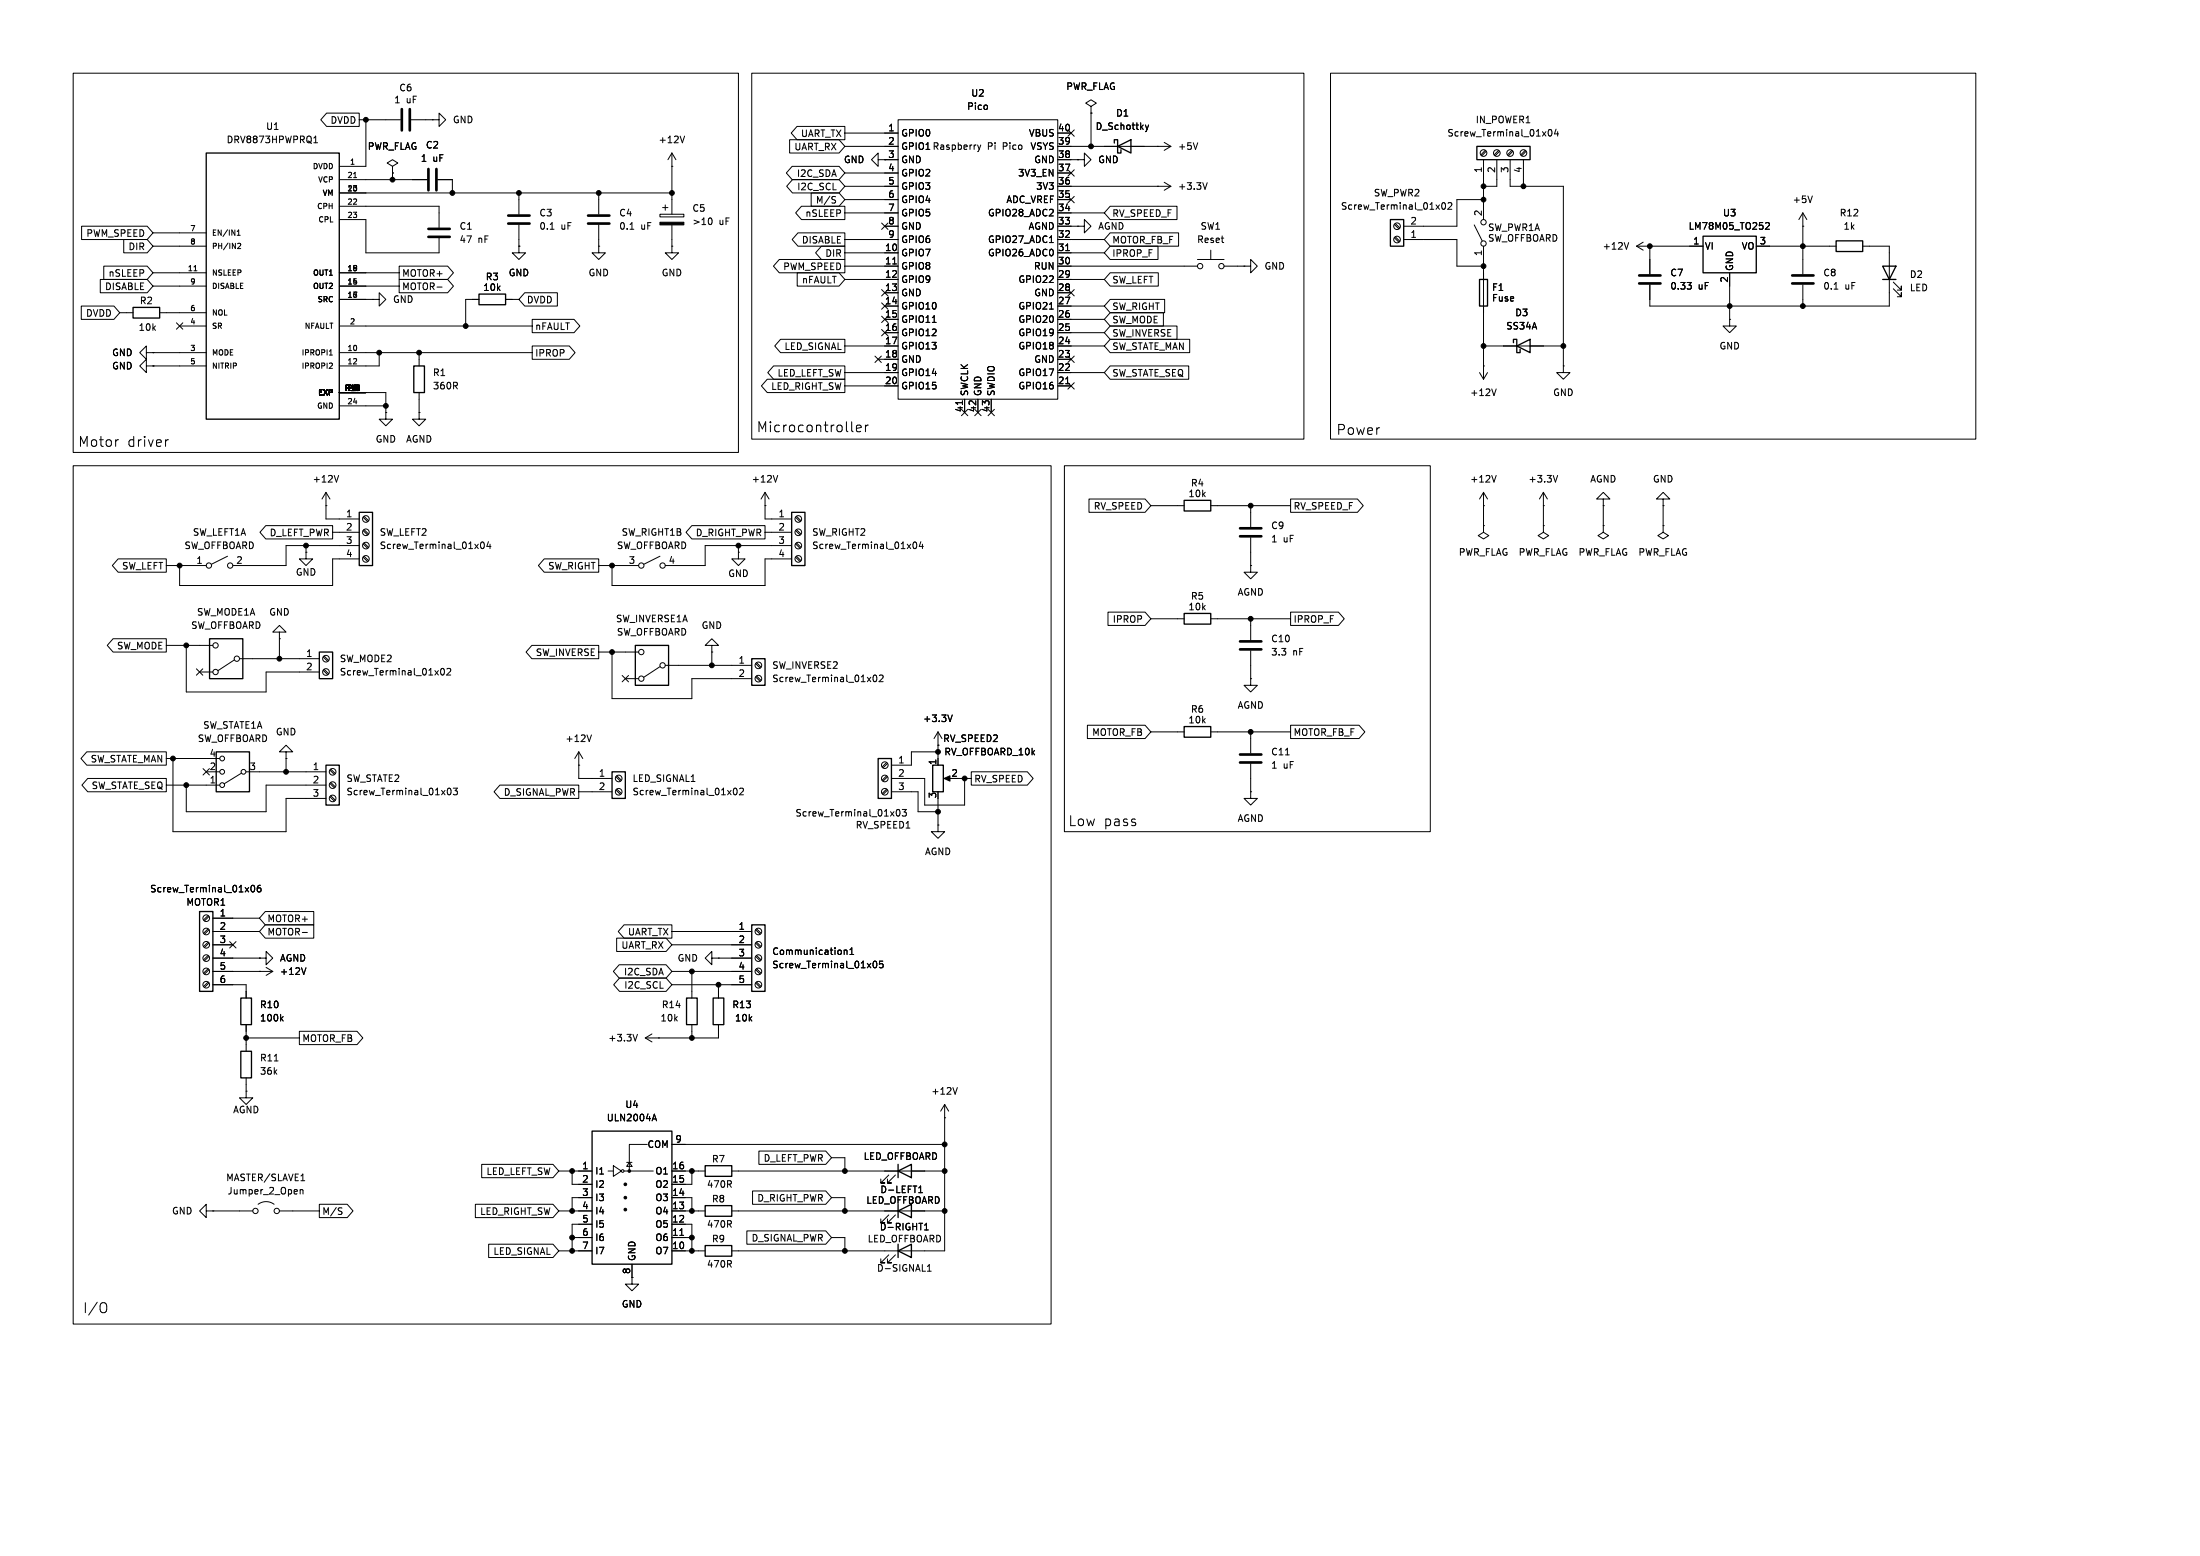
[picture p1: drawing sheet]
<svg xmlns="http://www.w3.org/2000/svg" width="420mm" height="297mm" viewBox="0 0 420 297" stroke-linecap="round" stroke-linejoin="round" font-family="sans-serif">
<g fill="none" stroke="#000" stroke-width=".19">
<path d="M14 14h127v72.4h-127zM143.5 14h105.4v69.8h-105.4zM254 14h123.2v69.8h-123.2zM59.9 27.2h.7M60 26.3l.3-.3v1.2M62.3 21.6h6.3v2.5h-6.3l-1.1-1.2zM64.8 36.8h63.5M64.8 34.3h16.7M64.8 39.4h19v4M67.5 33.9h.6M68.6 22.9h7.9M69.8 22.9v8.9h-5"/>
<path d="M74.9 31.8l1-.7-1-.6-1 .6 1 .7v1.2M74.9 33h.1M74.9 33v1.3M78.5 22.9h4M82.5 22.9h1.3v-1.3l1.3 1.3-1.3 1.2v-1.2M82.5 22.9h.1M83.6 34.3h2.8v2.5M99.1 36.8v4.1M114.3 36.8v4.1M126.5 39.6h1M127 39.1v1M128.3 31.8h.1"/>
<path d="M128.3 29.2l-.8 1.3M128.3 29.2v11.7M128.3 29.2l.7 1.3M130.7 26l-.4 1.2M150.7 26.7h9.5l1.1 1.2-1.1 1.3h-9.5zM151.2 31.8h9l1.1 1.2-1.1 1.3h-9l-1.1-1.3zM151.3 34.3h8.9l1.1 1.3-1.1 1.2h-8.9l-1.1-1.2zM152.2 24.1h9.1v2.6h-9.1l-1.2-1.3zM153 39.4h8.3v2.5h-8.3l-1.1-1.3zM154.9 36.8h5.3l1.1 1.3-1.1 1.3h-5.3zM159.3 38.2l.2 .2-.2 .4M159.3 37.5l.2 .1"/>
<path d="M161.3 27.9h10.1M161.3 25.4h10.1M161.3 38.1h10.1M161.3 35.6h10.1M161.3 33h10.1M167.6 30.5v-1.3l-1.2 1.3 1.2 1.3v-1.3h1.3M168.9 30.5h.1M168.9 30.5h2.5M171.4 22.9h30.5v53.3h-30.5zM186.6 27.7l.3 .8M186.9 28.5l-.3 .4M187.2 27.7l-.3 .8"/>
<path d="M201.9 27.9h21.6M201.9 25.4h2.6M201.9 30.5h3.8M201.9 38.1h2.6M201.9 35.6h21.6M201.9 33h2.6M203.9 37.5l1.2 1.2M203.9 32.4l1.2 1.2M203.9 24.8l1.2 1.2M205.1 37.5l-1.2 1.2M205.1 32.4l-1.2 1.2M205.1 24.8l-1.2 1.2"/>
<path d="M205.7 30.5h1.3v-1.3l1.3 1.3-1.3 1.3v-1.3M205.7 30.5h.1M208.3 20.3l1-.6-1-.6-1 .6 1 .6v1.3M208.3 21.6h.1M208.3 21.6v6.3M211.9 39.4h12.8v2.5h-12.8l-1.1-1.3zM218.7 23.9l.3 .8M219 24.7l-.3 .4M219.3 23.9l-.3 .8M221 27.9h.1M221 35.6h.1M222.2 27.2l1.3 .7"/>
<path d="M222.2 34.8l1.3 .8M223.5 27.9l-1.3 .8M223.5 35.6l-1.3 .7M228.7 27.2l-.5 1.3M230.5 34.9l-.5 1.2M275.3 38.8l.2-.1a.68 .68 0 0 1 .5 .6 .68 .68 0 0 1-.5 .6l-.3-.4zM276.4 38.8l.5-.1 .3 .3-.8 .9h.8M283.2 38.1h-5.1v5.1h-10.1M283.2 30.5v11.4M283.5 28.7l-.8 .9M283.7 28.9l-.8 .8M285.7 30.5v5.1h-2.5"/>
<path d="M286.1 28.7l-.9 .9M286.3 28.9l-.9 .8M288.3 30.5v5.1h10.1v34.3M288.6 28.7l-.8 .9M288.8 28.9l-.8 .8M290.8 30.5v5.1M291.2 28.7l-.9 .9M291.3 28.9l-.8 .8M295.7 24.8l.1-.1a.68 .68 0 0 1 .5 .6 .68 .68 0 0 1-.5 .7l-.3-.5zM297.1 24.6l-.3 1h.7M297.4 25.1v.9M346 37.4l-.4 1.3"/>
<path d="M15.5 58.4h6.2l1.2 1.3-1.2 1.3h-6.2zM15.6 43.2h12.5l1.1 1.3-1.1 1.2h-12.5zM19.1 53.3h9l1.1 1.3-1.1 1.3h-9zM19.8 50.8h8.3l1.1 1.3-1.1 1.2h-8.3zM22.9 59.7h2.5M23.6 45.7h4.5l1.1 1.3-1.1 1.3h-4.5zM29.2 47h10.2M29.2 52.1h10.2M29.2 54.6h10.2M29.2 44.5h10.2M30.5 59.7h8.9M37 51.7h.6"/>
<path d="M45.3 44.9h.6M45.3 44.2l.3-.3v1M45.4 46.5l.4-.1 .2 .3-.7 .8h.7M64.8 52.1h11.4M64.8 54.6h11.4M64.8 57.2h6.3M64.8 41.9h5v6.4h14v-2.8M71.1 57.2h1.3v-1.3l1.3 1.3-1.3 1.2v-1.2M71.1 57.2h.1M76.2 53.3h9.3l1.1 1.3-1.1 1.3h-9.3zM76.2 50.8h9.3l1.1 1.3-1.1 1.2h-9.3zM83.4 54.8h1"/>
<path d="M91.4 57.2h-2.5v5M96.5 57.2h2.6M99.1 47v1.3h1.2l-1.2 1.2-1.3-1.2h1.3M99.1 47h.1M99.1 42.9v4.1M100.2 55.9h6.2v2.5h-6.2l-1.1-1.2zM105 43.8h.8M114.3 47v1.3h1.3l-1.3 1.2-1.3-1.2h1.3M114.3 47h.1M114.3 42.9v4.1M120.3 43.8h.7M126 40.9h4.6v.5h-4.6z"/>
<path d="M128.3 47v1.3h1.2l-1.2 1.2-1.3-1.2h1.3M128.3 47h.1M128.3 42.9v4.1M135.6 41.6a.79 .79 0 0 1 0 1.3M148.8 49.5h12.5v2.6h-12.5l-1.1-1.3zM152.2 52.1h8l1.1 1.2-1.1 1.3h-8zM152.3 44.4h9v2.6h-9l-1.1-1.3zM156.8 47h4.5v2.5h-4.5l-1.1-1.2zM161.3 50.8h10.1M161.3 45.7h10.1M161.3 48.3h10.1M161.3 53.3h10.1"/>
<path d="M161.3 40.6h10.1M168.3 55.3l1.2 1.2M168.3 42.6l1.2 1.2M168.3 57.8l1.2 1.2M168.9 43.2h2.5M168.9 55.9h2.5M168.9 58.4h2.5M169.5 55.3l-1.2 1.2M169.5 42.6l-1.2 1.2M169.5 57.8l-1.2 1.2M170.4 50.4h.7M200.4 59h.7"/>
<path d="M200.4 46.3h.7M201.9 50.8h26.7M201.9 45.7h8.9M201.9 43.2h3.8M201.9 48.3h8.9M201.9 53.3h8.9M201.9 55.9h2.6M201.9 58.4h8.9M201.9 40.6h8.9M203.4 47.8h.8M203.9 55.3l1.2 1.2M205.1 55.3l-1.2 1.2"/>
<path d="M205.7 43.2h1.3v-1.3l1.3 1.3-1.3 1.3v-1.3M205.7 43.2h.1M211.9 57.1h10.4v2.6h-10.4l-1.1-1.3zM211.9 59.7h10.2v2.5h-10.2l-1.1-1.2zM211.9 47h9.2v2.5h-9.2l-1.1-1.2zM211.9 44.4h13.1v2.6h-13.1l-1.1-1.3zM211.9 52.1h9.2v2.5h-9.2l-1.1-1.3zM228.6 49.5h5.1M231.1 47.8v1.7M233.7 50.8h3.8M237.5 50.8h1.3v-1.3l1.2 1.3-1.2 1.3v-1.3M237.5 50.8h.1"/>
<path d="M266.2 42.8l.9 .9M266.2 45.4l.9 .8M266.4 42.7l.8 .8M266.4 45.2l.8 .9M268 45.7h10.1v5.1h5.1M281.4 42.9l1.6 3.1M283.2 47v25.4M310.9 46.3l-.4 1.3M312.4 47h12.7M312.4 47l1.3 .8M313.7 46.2l-1.3 .8M315 47h.1"/>
<path d="M315 47v5.3M322.1 53.9h.8l-.4 .5M322.8 54.5l.1 .1-.1 .5M330.2 52.1v8.9M335.3 47h15.2M337.1 42.6l.4-.1 .3 .4-.8 .9h.8M344.2 43.2h.1M344.2 40.6v11.7M344.2 54.4v4M344.2 40.6l-.8 1.3M344.2 40.6l.7 1.3M350.1 55.2h.8"/>
<path d="M355.6 47h5.1v11.4h-45.7v-4M361.4 55.1l1.6 1.5v-.7v.7h-.8M361.4 53.8l1.6 1.6v-.8v.8h-.8M27.9 69.9v-1.3l-1.2 1.3 1.2 1.2v-1.2h1.3M27.9 67.3v-1.3l-1.2 1.3 1.2 1.3v-1.3h1.3M29.2 69.9h.1M29.2 67.3h.1M29.2 67.3h10.2M29.2 69.9h10.2M33.7 61.6l1.2 1.2M34.3 62.2h5.1M34.9 61.6l-1.2 1.2"/>
<path d="M62.9 67.8h.6M64.8 62.2h36.8M64.8 74.9h8.9v3.8M64.8 67.3h36.8M64.8 77.5h8.9M72.4 67.3v2.6h-7.6M73.7 78.7v1.3h1.2l-1.2 1.3-1.3-1.3h1.3M73.7 78.7h.1M80 78.7v1.3h1.3l-1.3 1.3-1.3-1.3h1.3M80 78.7h.1M80 67.3v2.6M80 74.9v3.8"/>
<path d="M101.6 66h7.1l1.1 1.3-1.1 1.3h-7.1zM101.6 61h8l1.1 1.2-1.1 1.3h-8zM146.5 72.4h14.8v2.5h-14.8l-1.1-1.2zM147.7 69.8h13.6v2.6h-13.6l-1.1-1.3zM149 64.8h12.3v2.5h-12.3l-1.1-1.3zM161.3 66h10.1M161.3 71.1h10.1M161.3 73.7h10.1M167 68l1.2 1.2M167.6 68.6h3.8M168.2 68l-1.2 1.2M168.3 60.4l1.2 1.2"/>
<path d="M168.3 62.9l1.2 1.2M168.9 61h2.5M168.9 63.5h2.5M169.5 60.4l-1.2 1.2M169.5 62.9l-1.2 1.2M178 61.5h.7M183.5 78.1l1.3 1.2M183.7 76.5v.7M184.1 76.2v2.5M184.8 78.1l-1.3 1.2M186.1 78.1l1.2 1.2M186.7 76.2v2.5"/>
<path d="M187.3 78.1l-1.2 1.2M188.6 78.1l1.2 1.2M189.2 76.2v2.5M189.8 78.1l-1.2 1.2M201.9 66h8.9M201.9 61h8.9M201.9 63.5h8.9M201.9 68.6h2.6M201.9 71.1h8.9M201.9 73.7h2.6M203.4 73.2h.8M203.9 68l1.2 1.2"/>
<path d="M203.9 73.1l1.2 1.2M205.1 68l-1.2 1.2M205.1 73.1l-1.2 1.2M211.9 64.8h15.2v2.5h-15.2l-1.1-1.3zM211.9 69.8h15v2.6h-15l-1.1-1.3zM211.9 62.2h12.8v2.6h-12.8l-1.1-1.3zM282.4 71.1l.8 1.3M283.2 69.9h.1M283.2 66h15.2M284 71.1l-.8 1.3M285.6 74.2l-.4 1.3M298.4 69.9v1.2h1.3l-1.3 1.3-1.2-1.3h1.2"/>
<path d="M298.4 69.9h.1M330.2 61v1.2h1.3l-1.3 1.3-1.3-1.3h1.3M330.2 61h.1M14 88.9h186.7v163.8h-186.7zM22.4 83.9h.2M32.1 83.9l-.3 .1M62.2 96.5h.1M62.2 94v5.1h6.4M62.2 94l-.7 1.3M62.2 94l.8 1.3M64.6 90.7l-.4 1.3M69.3 98.7l.9 .9"/>
<path d="M69.5 98.6l.9 .8M146 96.5h.1M146 94l-.7 1.3M146 94v5.1h5.1M146 94l.8 1.3M148.5 90.7l-.5 1.3M151.9 98.7l.8 .9M152 98.6l.9 .8M162.7 82.3l.2 .1M163.5 81.8l.9-.2-.1-.4-.5-.1-.3 .3 .1 .9h.7M165.2 81.1v1.3M165.8 81.1l-.4 .1-.2 .3"/>
<path d="M203.2 88.9h69.8v69.9h-69.8zM207.9 95.2h10.7l1.1 1.3-1.1 1.3h-10.7zM219.7 96.5h6.4M231.1 96.5h15.3M238.8 96.5v4.1M246.4 95.2h12.7l1.2 1.3-1.2 1.3h-12.7zM283.2 96.5h.1M283.2 94v6.3M283.2 94l-.8 1.3M283.2 94l.8 1.3M285.6 90.7l-.4 1.3M294.6 96.5h.1"/>
<path d="M294.6 94l-.7 1.3M294.6 94v6.3M294.6 94l.8 1.3M297.4 90.7l-.5 1.3M306.1 95.3h1.2l-1.2-1.3-1.3 1.3h1.3v1.2M306.1 96.5h.1M306.1 96.5v3.8M317.5 95.3h1.3l-1.3-1.3-1.3 1.3h1.3v1.2M317.5 96.5h.1M317.5 96.5v3.8M22.6 106.7h9.1v2.5h-9.1l-1.2-1.2zM31.7 108h7.7"/>
<path d="M43.4 106.2l-3 1.5M50.7 100.3h12.8v2.6h-12.8l-1.1-1.3zM58.4 105.4v1.3h1.3l-1.3 1.3-1.3-1.3h1.3M58.4 105.4h.1M58.4 104.1v1.3M63.5 101.6h5.1M68.6 104.1h-14v3.9h-10.2M68.6 106.7h-5.1v5.1h-29.2v-3.8M69.3 103.8l.9 .8M69.3 101.3l.9 .8M69.3 106.3l.9 .9M69.5 103.6l.9 .9"/>
<path d="M69.5 101.1l.9 .8M69.5 106.2l.9 .8M91.9 103.5l.1-.1a.68 .68 0 0 1 .5 .7 .68 .68 0 0 1-.5 .6 .84 .84 0 0 1-.1-1.2zM93.2 103.4l-.3 .9h.8M93.5 103.9v.8M103.9 106.7h10.4v2.5h-10.4l-1.1-1.2zM114.3 108h7.6M126 106.2l-3.1 1.5M132.1 100.3h13.9v2.6h-13.9l-1.1-1.3zM141 105.4v1.3h1.2l-1.2 1.3-1.3-1.3h1.3M141 105.4h.1M141 104.1v1.3"/>
<path d="M146 101.6h5.1M151.1 104.1h-16.5v3.9h-7.6M151.1 106.7h-5.1v5.1h-29.2v-3.8M151.9 106.3l.8 .9M151.9 103.8l.8 .8M151.9 101.3l.8 .8M152 106.2l.9 .8M152 103.6l.9 .9M152 101.1l.9 .8M174.4 103.6l.2-.2a.68 .68 0 0 1 .4 .7 .68 .68 0 0 1-.4 .6l-.3-.5zM175.8 103.4l-.3 .9h.8M176.1 103.9v.8"/>
<path d="M211.5 116.8h7.1l1.1 1.3-1.1 1.3h-7.1zM219.7 118.1h6.4M231.1 118.1h15.3M238.8 108v1.2h1.2l-1.2 1.3-1.3-1.3h1.3M238.8 108h.1M238.8 102.6v5.4M238.8 118.1v4.1M246.4 116.8h9.1l1.1 1.3-1.1 1.3h-9.1zM283.2 100.3v1.3l1 .6-1 .7-1-.7 1-.6M283.2 100.3h.1M294.6 100.3v1.3l1.1 .6-1.1 .7-1-.7 1-.6M294.6 100.3h.1"/>
<path d="M306.1 100.3v1.3l1 .6-1 .7-1-.7 1-.6M306.1 100.3h.1M317.5 100.3v1.3l1 .6-1 .7-1-.7 1-.6M317.5 100.3h.1M21.6 121.9h10.1v2.6h-10.1l-1.1-1.3zM31.7 123.2h8.9M35.6 123.2v8.9h15.2v-3.8h10.2M37.5 127.7l1.2 1.2M38.1 128.3h2.5M38.7 127.7l-1.2 1.2M44.7 126l-3.1 2M45.7 125.7h15.3"/>
<path d="M53.3 120.7h1.3l-1.3-1.3-1.2 1.3h1.2v1.2M53.3 121.9h.1M53.3 121.9v3.8M61.7 127.9l.9 .9M61.7 125.4l.9 .8M61.9 127.8l.8 .8M61.9 125.2l.8 .9M84.3 127.6h.1a.68 .68 0 0 1 .5 .6 .68 .68 0 0 1-.5 .6 .84 .84 0 0 1-.1-1.2zM85.3 127.7l.5-.1 .2 .3-.7 .9h.7M101.5 123.2h12.8v2.5h-12.8l-1.1-1.2zM114.3 124.5h7.6M116.8 124.5v8.9h15.3v-3.9h11.4"/>
<path d="M118.8 128.9l1.2 1.2M119.4 129.5h2.5M120 128.9l-1.2 1.2M126 127.3l-3.1 2M127 127h16.5M135.9 123.2h1.3l-1.3-1.3-1.3 1.3h1.3v1.3M135.9 124.5h.1M135.9 124.5v2.5M144.2 129.2l.9 .8M144.2 126.7l.9 .8M144.4 129l.9 .9M144.4 126.5l.9 .8"/>
<path d="M166.8 129l.2-.2a.68 .68 0 0 1 .4 .7 .68 .68 0 0 1-.4 .6l-.3-.5zM167.9 129l.5-.2 .2 .4-.8 .9h.8M179.1 139.7l-.8 1.3M179.1 139.7v6.4M179.1 139.7l.7 1.3M181.8 136.5l-.4 1.2M207.6 138.4h11l1.1 1.3-1.1 1.3h-11zM219.7 139.7h6.4M231.1 139.7h15.3M238.8 129.5v1.3h1.2l-1.2 1.3-1.3-1.3h1.3M238.8 129.5h.1M238.8 124.2v5.3"/>
<path d="M238.8 139.7v4.1M246.4 138.4h13l1.2 1.3-1.2 1.3h-13zM16.6 143.5h15.1v2.6h-15.1l-1.1-1.3zM16.7 148.6h15v2.5h-15l-1.1-1.2zM31.7 149.9h10.2M31.7 144.8h10.2M33 144.8v14h21.6v-6.4h7.6M35.6 149.9v5h15.2v-5h11.4M38.8 146.7l1.2 1.2M39.4 147.3h2.5M40 146.7l-1.2 1.2M46.1 147.6l-3.3 2"/>
<path d="M47 147.3h15.2M54.6 143.5h1.3l-1.3-1.3-1.3 1.3h1.3v1.3M54.6 144.8h.1M54.6 144.8v2.5M63 152.1l.8 .8M63 149.5l.8 .9M63 147l.8 .8M63.1 151.9l.9 .8M63.1 149.4l.9 .8M63.1 146.8l.9 .9M85.5 150.6l.2-.2a.68 .68 0 0 1 .4 .7 .68 .68 0 0 1-.4 .6l-.3-.5zM86.5 150.4h.8l-.4 .5 .4 .1v.6l-.2 .1-.6-.1"/>
<path d="M95.4 149.9h15.1v2.5h-15.1l-1.1-1.3zM110.5 146.1h.1M110.5 143.5v5.1h6.3M110.5 151.1h6.3M110.5 143.5l-.8 1.3M110.5 143.5l.8 1.3M112.9 140.3l-.4 1.2M117.6 150.8l.8 .8M117.6 148.3l.8 .8M117.8 150.6l.8 .9M117.8 148.1l.8 .8M140.1 150.6l.2-.2a.68 .68 0 0 1 .4 .7 .68 .68 0 0 1-.4 .6l-.3-.5z"/>
<path d="M141.2 150.6l.5-.2 .2 .4-.8 .9h.8M169.3 150.6l-.9 .9M169.3 148.1l-.9 .8M169.3 145.5l-.9 .9M169.4 150.8l-.8 .8M169.4 148.3l-.8 .8M169.4 145.7l-.8 .9M170.2 148.6h6.3v5.1h7.6v-5.1M170.2 151.1h5.1v3.8h3.8M171.3 154.6l.1-.1a.68 .68 0 0 1 .4 .6 .68 .68 0 0 1-.4 .7 .84 .84 0 0 1-.1-1.2zM172.2 154.5h.8l-.4 .5 .4 .1v.6l-.2 .1-.6-.1M179.1 142.2h.1"/>
<path d="M179.1 157.5v1.3h1.2l-1.2 1.2-1.3-1.2h1.3M179.1 157.5h.1M179.1 152.4v5.1M179.1 143.5h-5.1v2.6h-3.8M180.6 148.6h1M182.9 148.6h2.5M185.4 147.3h10.7l1.1 1.3-1.1 1.3h-10.7zM238.8 151.1v1.3h1.2l-1.2 1.3-1.3-1.3h1.3M238.8 151.1h.1M238.8 145.8v5.3M245.4 144.1h.7M39.7 179.8l-.8 .9"/>
<path d="M39.7 177.3l-.8 .8M39.7 174.8l-.8 .8M39.9 177.5l-.9 .8M39.9 174.9l-.9 .9M40.6 175.3h8.9M40.6 177.8h8.9M43.8 179.7l1.3 1.2M45.1 179.7l-1.3 1.2M48 169.1l.2-.1a.68 .68 0 0 1 .4 .6 .68 .68 0 0 1-.4 .7l-.3-.5zM49.7 169h-.4a.86 .86 0 0 0 0 1.3l.5-.2v-.4l-.2-.2h-.4l-.1 .2M50.6 176.5h9.3v2.6h-9.3l-1.1-1.3zM50.6 174h9.3v2.5h-9.3l-1.1-1.2z"/>
<path d="M57.7 178h1M117.7 179.1h9.5l1.1 1.2-1.1 1.3h-9.5zM119.1 176.5h9.2v2.6h-9.2l-1.1-1.3zM128.3 177.8h15.2M144.2 177.5l.9 .8M144.4 179.8l.9 .9M144.4 177.3l.9 .8M39.7 187.5l-.8 .8M39.7 184.9l-.8 .9M39.7 182.4l-.8 .8M39.9 187.6l-.9 .9M39.9 185.1l-.9 .8"/>
<path d="M39.9 182.5l-.9 .9M39.9 180l-.9 .8M40.6 180.3h3.8M40.6 182.9h8.9M40.6 185.4h11.5M40.6 188h6.4v2.5M47 195.6v5.1M47 198.1h10.1M49.5 185.4h.1M49.5 182.9h1.3v-1.3l1.3 1.3-1.3 1.3v-1.3M49.5 182.9h.1M50.8 184.7l1.3 .7"/>
<path d="M52.1 185.4l-1.3 .8M53.7 194.4l.4 .5M54.1 194l-.5 .5M57.1 196.8h11.1l1.1 1.3-1.1 1.3h-11.1zM58.4 184.7l-.4 1.3M118.2 184.1h9l1.1 1.3-1.1 1.3h-9l-1.1-1.3zM118.3 186.7h8.9l1.1 1.3-1.1 1.2h-8.9l-1.1-1.2zM121.7 197.4l-.4 1.3M123.2 198.1l1.3 .8M124.5 197.4l-1.3 .7M125.7 198.1h.1M128.3 180.3h15.2"/>
<path d="M128.3 185.4h15.2M128.3 188h15.2M132.1 185.4v5.1M132.1 195.6v2.5M135.9 182.9v-1.3l-1.3 1.3 1.3 1.3v-1.3h1.3M137.2 182.9h.1M137.2 182.9h6.3M137.2 195.6v2.5h-14M137.2 188v2.5M144.2 187.6l.9 .9M144.2 185.1l.9 .8M144.2 182.5l.9 .9"/>
<path d="M144.2 180l.9 .8M144.4 187.5l.9 .8M144.4 184.9l.9 .9M144.4 182.4l.9 .8M161.2 181.3v.9M161.2 181.5l.1-.2 .3 .1 .1 .8M162.2 182.2h.8M162.2 181.3l.4-.4v1.3M166.8 183.6l.2-.1a.68 .68 0 0 1 .4 .6 .68 .68 0 0 1-.4 .6l-.3-.5zM168.5 183.5h-.6v.6l.2-.2 .4 .1 .1 .2-.1 .4-.1 .1-.5-.1M47 208.3v1.3h1.3l-1.3 1.2-1.3-1.2h1.3M47 208.3h.1"/>
<path d="M47 205.7v2.6M52.4 202.5h.7M123.6 218.4h-3.5v5.1M124.6 213.6h.6M124.9 212.7l.4 1.2M128.3 218.4h52M144.9 219.7h12.7l1.1 1.3-1.1 1.3h-12.7zM180.3 213.4h.1M180.3 210.8v28h-40.6M180.3 210.8l-.7 1.3M180.3 210.8l.8 1.3M182.8 207.6l-.5 1.3"/>
<path d="M39.4 231.1v-1.2l-1.3 1.2 1.3 1.3v-1.3h1.2M40.6 231.1h.1M40.6 231.1h7.7M49.3 229.9a2.54 2.54 0 0 1 3 0M53.3 231.1h7.7M57.3 227.1v.8M57.3 227.2l.2-.1h.3v.8M57.5 225.4h.7M61 229.9h5.3l1.1 1.2-1.1 1.3h-5.3zM65 231.2l.3 .2-.3 .4M65.1 230.5l.2 .1M90.7 229.9h14.9l1.1 1.2-1.1 1.3h-14.9z"/>
<path d="M92 222.2h13.6l1.1 1.3-1.1 1.3h-13.6zM93.3 237.5h12.3l1.1 1.3-1.1 1.2h-12.3zM106.7 231.1h6.3M106.7 223.5h6.3M106.7 238.8h6.3M109.2 236.2h3.8M109.2 223.5v2.6h3.8M113 233.7h-3.8v5.1M113 228.6h-3.8v2.5M116.1 223.5h1M117.1 222.5l1.5 1-1.5 1zM119.1 223.5h5.6"/>
<path d="M119.6 221.9h1M120.1 221.9l.5 .7h-1zM128.3 231.1h6.3M128.3 223.5h6.3M128.3 238.8h6.3M128.3 236.2h3.8M128.3 233.7h3.8v5.1M128.3 228.6h3.8v2.5M129.8 235.8h.7M132.1 223.5v2.6h-3.8M139.7 231.1h40.6M139.7 223.5h40.6"/>
<path d="M142.6 234.9h15l1.1 1.3-1.1 1.3h-15zM143.7 227.3h13.9l1.1 1.3-1.1 1.3h-13.9zM158.7 236.2h2.6v2.6M158.7 228.6h2.6v2.5M158.7 221h2.6v2.5M169.7 231.9l-1.6 1.5h.8h-.8v-.7M169.7 224.3l-1.6 1.5h.8h-.8v-.8M169.7 239.5l-1.6 1.5h.8h-.8v-.7M170.9 231.9l-1.5 1.5h.8h-.8v-.7M170.9 224.3l-1.5 1.5h.8h-.8v-.8M170.9 239.5l-1.5 1.5h.8h-.8v-.7M175.4 227.7h.7"/>
<path d="M175.4 226.7l.3-.3v1.3M176.5 234.8h.7M176.5 233.9l.4-.4v1.3M20.1 248.7a1.35 1.35 0 0 1 0 1.8M120.6 243.8v1.3h1.3l-1.3 1.3-1.2-1.3h1.2M120.6 243.8h.1M120.6 241.3v2.5M177 242.6h.8M177 241.7l.4-.3v1.2"/>
<circle cx="283.2" cy="29.2" r=".63"/>
<circle cx="285.7" cy="29.2" r=".63"/>
<circle cx="288.3" cy="29.2" r=".63"/>
<circle cx="290.8" cy="29.2" r=".63"/>
<circle cx="229.1" cy="50.8" r=".51"/>
<circle cx="233.2" cy="50.8" r=".51"/>
<circle cx="266.7" cy="45.7" r=".63"/>
<circle cx="266.7" cy="43.2" r=".63"/>
<circle cx="283.2" cy="42.4" r=".51"/>
<circle cx="283.2" cy="46.5" r=".51"/>
<circle cx="69.8" cy="99.1" r=".63"/>
<circle cx="152.4" cy="99.1" r=".63"/>
<circle cx="39.9" cy="108" r=".51"/>
<circle cx="43.9" cy="108" r=".51"/>
<circle cx="69.8" cy="106.7" r=".63"/>
<circle cx="69.8" cy="104.1" r=".63"/>
<circle cx="69.8" cy="101.6" r=".63"/>
<circle cx="122.4" cy="108" r=".51"/>
<circle cx="126.5" cy="108" r=".51"/>
<circle cx="152.4" cy="104.1" r=".63"/>
<circle cx="152.4" cy="101.6" r=".63"/>
<circle cx="152.4" cy="106.7" r=".63"/>
<circle cx="41.1" cy="123.2" r=".51"/>
<circle cx="41.1" cy="128.3" r=".51"/>
<circle cx="45.2" cy="125.7" r=".51"/>
<circle cx="62.2" cy="128.3" r=".63"/>
<circle cx="62.2" cy="125.7" r=".63"/>
<circle cx="122.4" cy="124.5" r=".51"/>
<circle cx="122.4" cy="129.5" r=".51"/>
<circle cx="126.5" cy="127" r=".51"/>
<circle cx="144.8" cy="127" r=".63"/>
<circle cx="144.8" cy="129.5" r=".63"/>
<circle cx="42.4" cy="147.3" r=".46"/>
<circle cx="42.4" cy="144.8" r=".46"/>
<circle cx="42.4" cy="149.9" r=".46"/>
<circle cx="46.5" cy="147.3" r=".46"/>
<circle cx="63.5" cy="149.9" r=".63"/>
<circle cx="63.5" cy="152.4" r=".63"/>
<circle cx="63.5" cy="147.3" r=".63"/>
<circle cx="118.1" cy="151.1" r=".63"/>
<circle cx="118.1" cy="148.6" r=".63"/>
<circle cx="168.9" cy="148.6" r=".63"/>
<circle cx="168.9" cy="146" r=".63"/>
<circle cx="168.9" cy="151.1" r=".63"/>
<circle cx="39.4" cy="175.3" r=".63"/>
<circle cx="39.4" cy="177.8" r=".63"/>
<circle cx="144.8" cy="177.8" r=".63"/>
<circle cx="39.4" cy="185.4" r=".63"/>
<circle cx="39.4" cy="180.3" r=".63"/>
<circle cx="39.4" cy="182.9" r=".63"/>
<circle cx="39.4" cy="188" r=".63"/>
<circle cx="144.8" cy="180.3" r=".63"/>
<circle cx="144.8" cy="185.4" r=".63"/>
<circle cx="144.8" cy="188" r=".63"/>
<circle cx="144.8" cy="182.9" r=".63"/>
<circle cx="48.8" cy="231.1" r=".51"/>
<circle cx="52.8" cy="231.1" r=".51"/>
<circle cx="118.9" cy="223.5" r=".25"/>
</g>
<g fill="none" stroke="#000" stroke-width=".25">
<path d="M39.4 29.2h25.4v50.8h-25.4zM212.7 27.3v-.6h.7v2.5h.6v-.6M213.4 27.9l2.5-1.2v2.5zM281.9 27.9h10.2v2.6h-10.2zM25.4 58.7h5.1v2h-5.1zM91.4 56.1h5.1v2.1h-5.1zM265.4 41.9h2.6v5.1h-2.6zM282.4 53.3h1.6v5.1h-1.6zM325.1 45.1h10.2v7h-10.2zM350.5 46h5.1v2h-5.1zM359.4 50.8h2.5l-1.2 2.5zM359.4 53.3h2.5"/>
<path d="M79 69.9h2v5h-2zM288.9 65.4v-.6h.7v2.5h.6v-.6M289.6 66l2.5-1.2v2.5zM68.6 97.8h2.5v10.2h-2.5zM151.1 97.8h2.6v10.2h-2.6zM226.1 95.5h5v2h-5zM226.1 117.1h5v2h-5zM40 121.9h6.4v7.6h-6.4zM61 124.5h2.5v5h-2.5zM121.3 123.2h6.3v7.6h-6.3zM143.5 125.7h2.5v5.1h-2.5zM226.1 138.7h5v2h-5z"/>
<path d="M41.3 143.5h6.3v7.6h-6.3zM62.2 146.1h2.6v7.6h-2.6zM116.8 147.3h2.6v5.1h-2.6zM167.6 144.8h2.6v7.6h-2.6zM178.1 146.1h2v5h-2zM38.1 174h2.5v15.2h-2.5zM143.5 176.5h2.5v12.7h-2.5zM46 190.5h2v5.1h-2zM131.1 190.5h2v5.1h-2zM136.1 190.5h2.1v5.1h-2.1zM46 200.7h2v5h-2zM113 215.9h15.3v25.4h-15.3z"/>
<path d="M134.6 230.1h5.1v2.1h-5.1zM134.6 237.7h5.1v2.1h-5.1zM134.6 222.5h5.1v2h-5.1zM171.4 231.1l2.6-1.2v2.5zM171.4 223.5l2.6-1.3v2.6zM171.4 238.8l2.6-1.3v2.5zM171.4 222.2v2.6M171.4 229.9v2.5M171.4 237.5v2.5"/>
</g>
<g fill="#000" stroke="#000" stroke-width=".19">
<path d="M126 42.4h4.6v.5h-4.6zM180.2 148.6l1.2-.5v1z"/>
<circle cx="69.8" cy="22.9" r=".46"/>
<circle cx="74.9" cy="34.3" r=".46"/>
<circle cx="86.4" cy="36.8" r=".46"/>
<circle cx="99.1" cy="36.8" r=".46"/>
<circle cx="114.3" cy="36.8" r=".46"/>
<circle cx="128.3" cy="36.8" r=".46"/>
<circle cx="208.3" cy="27.9" r=".46"/>
<circle cx="283.2" cy="35.6" r=".46"/>
<circle cx="283.2" cy="38.1" r=".46"/>
<circle cx="290.8" cy="35.6" r=".46"/>
<circle cx="283.2" cy="50.8" r=".46"/>
<circle cx="315" cy="47" r=".46"/>
<circle cx="330.2" cy="58.4" r=".46"/>
<circle cx="344.2" cy="58.4" r=".46"/>
<circle cx="344.2" cy="47" r=".46"/>
<circle cx="72.4" cy="67.3" r=".46"/>
<circle cx="73.7" cy="77.5" r=".46"/>
<circle cx="80" cy="67.3" r=".46"/>
<circle cx="88.9" cy="62.2" r=".46"/>
<circle cx="283.2" cy="66" r=".46"/>
<circle cx="298.4" cy="66" r=".46"/>
<circle cx="238.8" cy="96.5" r=".46"/>
<circle cx="34.3" cy="108" r=".46"/>
<circle cx="58.4" cy="104.1" r=".46"/>
<circle cx="116.8" cy="108" r=".46"/>
<circle cx="141" cy="104.1" r=".46"/>
<circle cx="238.8" cy="118.1" r=".46"/>
<circle cx="35.6" cy="123.2" r=".46"/>
<circle cx="53.3" cy="125.7" r=".46"/>
<circle cx="116.8" cy="124.5" r=".46"/>
<circle cx="135.9" cy="127" r=".46"/>
<circle cx="238.8" cy="139.7" r=".46"/>
<circle cx="33" cy="144.8" r=".46"/>
<circle cx="35.6" cy="149.9" r=".46"/>
<circle cx="54.6" cy="147.3" r=".46"/>
<circle cx="179.1" cy="154.9" r=".46"/>
<circle cx="179.1" cy="143.5" r=".46"/>
<circle cx="184.1" cy="148.6" r=".46"/>
<circle cx="47" cy="198.1" r=".46"/>
<circle cx="132.1" cy="185.4" r=".46"/>
<circle cx="132.1" cy="198.1" r=".46"/>
<circle cx="137.2" cy="188" r=".46"/>
<circle cx="180.3" cy="218.4" r=".46"/>
<circle cx="109.2" cy="223.5" r=".46"/>
<circle cx="109.2" cy="231.1" r=".46"/>
<circle cx="109.2" cy="236.2" r=".46"/>
<circle cx="109.2" cy="238.8" r=".46"/>
<circle cx="119.4" cy="226.1" r=".25"/>
<circle cx="119.4" cy="230.9" r=".25"/>
<circle cx="119.4" cy="228.6" r=".25"/>
<circle cx="120.1" cy="223.5" r=".25"/>
<circle cx="132.1" cy="236.2" r=".46"/>
<circle cx="132.1" cy="231.1" r=".46"/>
<circle cx="132.1" cy="223.5" r=".46"/>
<circle cx="132.1" cy="238.8" r=".46"/>
<circle cx="161.3" cy="231.1" r=".46"/>
<circle cx="161.3" cy="238.8" r=".46"/>
<circle cx="161.3" cy="223.5" r=".46"/>
<circle cx="180.3" cy="231.1" r=".46"/>
<circle cx="180.3" cy="223.5" r=".46"/>
</g>
<g fill="none" stroke="#000" stroke-width=".51">
<path d="M76.7 20.8v4.1M78.2 20.8v4.1M81.8 32.3v4M83.3 32.3v4M81.8 45.2h4.1M81.8 43.7h4.1M97 42.7h4.1M97 41.1h4.1M112.3 42.7h4M112.3 41.1h4M312.9 54.1h4.1M312.9 52.6h4.1"/>
<path d="M342.1 54.1h4.1M342.1 52.6h4.1M236.7 102.4h4.1M236.7 100.8h4.1M236.7 124h4.1M236.7 122.4h4.1M236.7 145.5h4.1M236.7 144h4.1"/>
</g>
<g font-size="2.7">
<text x="144.4" y="82.7">Microcontroller</text>
<text x="255.1" y="83.2">Power</text>
<text x="14.9" y="85.5">Motor</text>
<text x="24.3" y="85.5">driver</text>
<text x="203.9" y="157.9">Low</text>
<text x="210.7" y="157.9">pass</text>
<text x="15.8" y="250.9">I/O</text>
</g>
<g font-size="1.8">
<text x="76.1" y="17.6">C6</text>
<text x="203.5" y="17.4">PWR_FLAG</text>
<text x="63" y="23.8">DVDD</text>
<text x="75.2" y="19.9">1</text>
<text x="77.5" y="19.9">uF</text>
<text x="86.4" y="23.7">GND</text>
<text x="184.5" y="21.2">Pico</text>
<text x="185.3" y="18.6">U2</text>
<text x="213" y="22.5">D1</text>
<text x="281.6" y="23.7">IN_POWER1</text>
<text x="43.2" y="27.5">DRV8873HPWPRQ1</text>
<text x="50.7" y="25">U1</text>
<text x="70.1" y="28.8">PWR_FLAG</text>
<text x="81.2" y="28.5">C2</text>
<text x="125.6" y="27.5">+12V</text>
<text x="151.6" y="28.9">UART_RX</text>
<text x="152.8" y="26.4">UART_TX</text>
<text x="169.5" y="25.1">1</text>
<text x="169.5" y="27.7">2</text>
<text x="172" y="26.3">GPIO0</text>
<text x="172" y="28.8">GPIO1 Raspberry</text>
<text x="172" y="28.8">GPIO1</text>
<text x="188.5" y="28.8">Pi</text>
<text x="191.6" y="28.8">Pico</text>
<text x="196.3" y="26.3">VBUS</text>
<text x="196.6" y="28.8">VSYS</text>
<text x="201.9" y="27.7">39</text>
<text x="201.9" y="25.1">40</text>
<text x="209.1" y="25">D_Schottky</text>
<text x="224.8" y="28.8">+5V</text>
<text x="276.2" y="26.3">Screw_Terminal_01x04</text>
<text x="80.2" y="31.1">1</text>
<text x="82.6" y="31.1">uF</text>
<text x="152" y="34">I2C_SDA</text>
<text x="161" y="31.3">GND</text>
<text x="169.5" y="30.2">3</text>
<text x="169.5" y="32.8">4</text>
<text x="169.5" y="35.3">5</text>
<text x="172" y="31.3">GND</text>
<text x="172" y="33.9">GPIO2</text>
<text x="194.3" y="33.9">3V3_EN</text>
<text x="197.3" y="31.3">GND</text>
<text x="201.9" y="35.3">36</text>
<text x="201.9" y="32.8">37</text>
<text x="201.9" y="30.2">38</text>
<text x="209.6" y="31.3">GND</text>
<text x="283" y="33.1" transform="rotate(-90 283 33.1)">1</text>
<text x="285.5" y="33.1" transform="rotate(-90 285.5 33.1)">2</text>
<text x="288" y="33.1" transform="rotate(-90 288 33.1)">3</text>
<text x="290.6" y="33.1" transform="rotate(-90 290.6 33.1)">4</text>
<text x="102.9" y="41.5">C3</text>
<text x="118.1" y="41.5">C4</text>
<text x="132.1" y="40.6">C5</text>
<text x="152.1" y="36.5">I2C_SCL</text>
<text x="153.7" y="41.6">nSLEEP</text>
<text x="155.7" y="39.1">M/S</text>
<text x="169.5" y="37.8">6</text>
<text x="169.5" y="40.4">7</text>
<text x="172" y="36.4">GPIO3</text>
<text x="172" y="39">GPIO4</text>
<text x="172" y="41.5">GPIO5</text>
<text x="188.5" y="41.5">GPIO28_ADC2</text>
<text x="192" y="39">ADC_VREF</text>
<text x="197.7" y="36.4">3V3</text>
<text x="201.9" y="40.4">34</text>
<text x="201.9" y="37.8">35</text>
<text x="212.2" y="41.6">RV_SPEED_F</text>
<text x="224.8" y="36.4">+3.3V</text>
<text x="255.9" y="40.2">Screw_Terminal_01x02</text>
<text x="262.2" y="37.7">SW_PWR2</text>
<text x="283" y="41.3" transform="rotate(-90 283 41.3)">2</text>
<text x="328.8" y="41.5">U3</text>
<text x="342.1" y="39">+5V</text>
<text x="351.1" y="41.5">R12</text>
<text x="16.4" y="45.4">PWM_SPEED</text>
<text x="24.4" y="47.9">DIR</text>
<text x="87.6" y="44">C1</text>
<text x="87.6" y="46.6">47</text>
<text x="91.2" y="46.6">nF</text>
<text x="102.9" y="44">0.1</text>
<text x="107.1" y="44">uF</text>
<text x="118.1" y="44">0.1</text>
<text x="122.3" y="44">uF</text>
<text x="132.1" y="43.2">&gt;10</text>
<text x="137.3" y="43.2">uF</text>
<text x="153" y="46.7">DISABLE</text>
<text x="169.5" y="42.9">8</text>
<text x="169.5" y="45.5">9</text>
<text x="172" y="44">GND</text>
<text x="172" y="46.6">GPIO6</text>
<text x="188.5" y="46.6">GPIO27_ADC1</text>
<text x="196.3" y="44">AGND</text>
<text x="201.9" y="45.5">32</text>
<text x="201.9" y="42.9">33</text>
<text x="209.6" y="44">AGND</text>
<text x="212.2" y="46.7">MOTOR_FB_F</text>
<text x="228.4" y="46.6">Reset</text>
<text x="229.1" y="44">SW1</text>
<text x="269.2" y="45.5">1</text>
<text x="269.2" y="42.9">2</text>
<text x="284" y="44.3">SW_PWR1A</text>
<text x="284" y="46.3">SW_OFFBOARD</text>
<text x="305.9" y="47.9">+12V</text>
<text x="322.3" y="44">LM78M05_TO252</text>
<text x="323.1" y="46.7">1</text>
<text x="325.4" y="47.9">VI</text>
<text x="332.4" y="47.9">VO</text>
<text x="335.8" y="46.7">3</text>
<text x="351.8" y="44">1k</text>
<text x="20.6" y="53">nSLEEP</text>
<text x="76.7" y="53">MOTOR+</text>
<text x="92.6" y="53.7">R3</text>
<text x="97" y="52.9">GND</text>
<text x="112.3" y="52.9">GND</text>
<text x="126.2" y="52.9">GND</text>
<text x="149.4" y="51.8">PWM_SPEED</text>
<text x="157.5" y="49.2">DIR</text>
<text x="168.9" y="48">10</text>
<text x="168.9" y="50.5">11</text>
<text x="168.9" y="53.1">12</text>
<text x="172" y="49.1">GPIO7</text>
<text x="172" y="51.7">GPIO8</text>
<text x="188.5" y="49.1">GPIO26_ADC0</text>
<text x="197.3" y="51.7">RUN</text>
<text x="201.9" y="53.1">29</text>
<text x="201.9" y="50.5">30</text>
<text x="201.9" y="48">31</text>
<text x="212.2" y="49.2">IPROP_F</text>
<text x="241.3" y="51.7">GND</text>
<text x="283" y="49" transform="rotate(-90 283 49)">1</text>
<text x="318.8" y="52.9">C7</text>
<text x="331.1" y="51.8" transform="rotate(-90 331.1 51.8)">GND</text>
<text x="348" y="52.9">C8</text>
<text x="364.5" y="53.3">D2</text>
<text x="20" y="55.6">DISABLE</text>
<text x="26.6" y="58.3">R2</text>
<text x="74.9" y="58">GND</text>
<text x="76.7" y="55.6">MOTOR-</text>
<text x="92.2" y="55.7">10k</text>
<text x="100.5" y="58.1">DVDD</text>
<text x="153" y="54.3">nFAULT</text>
<text x="168.9" y="55.6">13</text>
<text x="168.9" y="58.2">14</text>
<text x="172" y="54.2">GPIO9</text>
<text x="172" y="56.7">GND</text>
<text x="172" y="59.3">GPIO10</text>
<text x="194.3" y="59.3">GPIO21</text>
<text x="194.3" y="54.2">GPIO22</text>
<text x="197.3" y="56.7">GND</text>
<text x="201.9" y="58.2">27</text>
<text x="201.9" y="55.6">28</text>
<text x="212.2" y="59.4">SW_RIGHT</text>
<text x="212.2" y="54.3">SW_LEFT</text>
<text x="284.7" y="55.7">F1</text>
<text x="284.7" y="57.8">Fuse</text>
<text x="318.8" y="55.5">0.33</text>
<text x="324.2" y="55.5">uF</text>
<text x="329.9" y="54" transform="rotate(-90 329.9 54)">2</text>
<text x="348" y="55.5">0.1</text>
<text x="352.2" y="55.5">uF</text>
<text x="364.5" y="55.8">LED</text>
<text x="16.3" y="60.6">DVDD</text>
<text x="26.4" y="63.3">10k</text>
<text x="102.1" y="63.2">nFAULT</text>
<text x="168.9" y="60.7">15</text>
<text x="168.9" y="63.2">16</text>
<text x="168.9" y="65.8">17</text>
<text x="172" y="61.8">GPIO11</text>
<text x="172" y="64.4">GPIO12</text>
<text x="194.3" y="64.4">GPIO19</text>
<text x="194.3" y="61.8">GPIO20</text>
<text x="201.9" y="65.8">24</text>
<text x="201.9" y="63.2">25</text>
<text x="201.9" y="60.7">26</text>
<text x="212.2" y="64.5">SW_INVERSE</text>
<text x="212.2" y="61.9">SW_MODE</text>
<text x="287.4" y="63.1">SS34A</text>
<text x="289.2" y="60.6">D3</text>
<text x="21.3" y="70.7">GND</text>
<text x="21.3" y="68.2">GND</text>
<text x="82.6" y="72">R1</text>
<text x="102.1" y="68.3">IPROP</text>
<text x="149.7" y="67">LED_SIGNAL</text>
<text x="168.9" y="68.3">18</text>
<text x="168.9" y="70.9">19</text>
<text x="172" y="66.9">GPIO13</text>
<text x="172" y="69.4">GND</text>
<text x="172" y="72">GPIO14</text>
<text x="194.3" y="72">GPIO17</text>
<text x="194.3" y="66.9">GPIO18</text>
<text x="197.3" y="69.4">GND</text>
<text x="201.9" y="70.9">22</text>
<text x="201.9" y="68.3">23</text>
<text x="212.2" y="67">SW_STATE_MAN</text>
<text x="328.2" y="66.9">GND</text>
<text x="82.6" y="74.5">360R</text>
<text x="147.1" y="74.6">LED_RIGHT_SW</text>
<text x="148.3" y="72.1">LED_LEFT_SW</text>
<text x="168.9" y="73.4">20</text>
<text x="172" y="74.5">GPIO15</text>
<text x="185" y="75.7" transform="rotate(-90 185 75.7)">SWCLK</text>
<text x="187.6" y="75.7" transform="rotate(-90 187.6 75.7)">GND</text>
<text x="190.1" y="75.7" transform="rotate(-90 190.1 75.7)">SWDIO</text>
<text x="194.3" y="74.5">GPIO16</text>
<text x="201.9" y="73.4">21</text>
<text x="212.2" y="72.1">SW_STATE_SEQ</text>
<text x="280.6" y="75.8">+12V</text>
<text x="296.4" y="75.8">GND</text>
<text x="183.9" y="78.8" transform="rotate(-90 183.9 78.8)">41</text>
<text x="186.4" y="78.8" transform="rotate(-90 186.4 78.8)">42</text>
<text x="189" y="78.8" transform="rotate(-90 189 78.8)">43</text>
<text x="71.6" y="84.7">GND</text>
<text x="77.4" y="84.7">AGND</text>
<text x="59.6" y="92.3">+12V</text>
<text x="143.4" y="92.3">+12V</text>
<text x="226.8" y="95.1">10k</text>
<text x="227.3" y="93.1">R4</text>
<text x="280.6" y="92.3">+12V</text>
<text x="291.7" y="92.3">+3.3V</text>
<text x="303.5" y="92.3">AGND</text>
<text x="315.5" y="92.3">GND</text>
<text x="66" y="98.8">1</text>
<text x="66" y="101.3">2</text>
<text x="148.5" y="98.8">1</text>
<text x="148.5" y="101.3">2</text>
<text x="208.7" y="97.5">RV_SPEED</text>
<text x="242.6" y="101.2">C9</text>
<text x="246.9" y="97.5">RV_SPEED_F</text>
<text x="35.1" y="105">SW_OFFBOARD</text>
<text x="36.7" y="102.5">SW_LEFT1A</text>
<text x="37.4" y="107.7">1</text>
<text x="45" y="107.7">2</text>
<text x="51.4" y="102.6">D_LEFT_PWR</text>
<text x="66" y="103.9">3</text>
<text x="66" y="106.4">4</text>
<text x="72.4" y="102.5">SW_LEFT2</text>
<text x="72.4" y="105">Screw_Terminal_01x04</text>
<text x="117.7" y="105">SW_OFFBOARD</text>
<text x="118.6" y="102.5">SW_RIGHT1B</text>
<text x="119.9" y="107.7">3</text>
<text x="127.6" y="107.7">4</text>
<text x="132.7" y="102.6">D_RIGHT_PWR</text>
<text x="148.5" y="103.9">3</text>
<text x="148.5" y="106.4">4</text>
<text x="154.9" y="102.5">SW_RIGHT2</text>
<text x="154.9" y="105">Screw_Terminal_01x04</text>
<text x="242.6" y="103.7">1</text>
<text x="245" y="103.7">uF</text>
<text x="278.4" y="106.3">PWR_FLAG</text>
<text x="289.8" y="106.3">PWR_FLAG</text>
<text x="301.3" y="106.3">PWR_FLAG</text>
<text x="312.7" y="106.3">PWR_FLAG</text>
<text x="23.2" y="108.9">SW_LEFT</text>
<text x="56.4" y="110.1">GND</text>
<text x="104.5" y="108.9">SW_RIGHT</text>
<text x="138.9" y="110.3">GND</text>
<text x="236.2" y="113.9">AGND</text>
<text x="37.5" y="117.7">SW_MODE1A</text>
<text x="51.3" y="117.7">GND</text>
<text x="117.5" y="119">SW_INVERSE1A</text>
<text x="212.3" y="119.1">IPROP</text>
<text x="226.8" y="116.7">10k</text>
<text x="227.3" y="114.7">R5</text>
<text x="246.9" y="119.1">IPROP_F</text>
<text x="22.2" y="124.1">SW_MODE</text>
<text x="36.4" y="120.2">SW_OFFBOARD</text>
<text x="58.3" y="125.5">1</text>
<text x="102.2" y="125.4">SW_INVERSE</text>
<text x="117.7" y="121.5">SW_OFFBOARD</text>
<text x="133.9" y="120.2">GND</text>
<text x="242.6" y="122.8">C10</text>
<text x="242.6" y="125.3">3.3</text>
<text x="246.8" y="125.3">nF</text>
<text x="58.3" y="128">2</text>
<text x="64.8" y="126.6">SW_MODE2</text>
<text x="64.8" y="129.1">Screw_Terminal_01x02</text>
<text x="140.9" y="126.7">1</text>
<text x="140.9" y="129.3">2</text>
<text x="147.3" y="127.9">SW_INVERSE2</text>
<text x="147.3" y="130.4">Screw_Terminal_01x02</text>
<text x="227.3" y="136.2">R6</text>
<text x="236.2" y="135.5">AGND</text>
<text x="37.7" y="141.8">SW_OFFBOARD</text>
<text x="38.7" y="139.3">SW_STATE1A</text>
<text x="52.6" y="140.6">GND</text>
<text x="107.8" y="141.8">+12V</text>
<text x="176.1" y="138">+3.3V</text>
<text x="180" y="141.8">RV_SPEED2</text>
<text x="208.4" y="140.7">MOTOR_FB</text>
<text x="226.8" y="138.3">10k</text>
<text x="246.9" y="140.7">MOTOR_FB_F</text>
<text x="17.2" y="145.7">SW_STATE_MAN</text>
<text x="39.9" y="149.6">1</text>
<text x="39.9" y="147.1">2</text>
<text x="39.9" y="144.5">4</text>
<text x="47.6" y="147.1">3</text>
<text x="59.6" y="147.1">1</text>
<text x="59.6" y="149.6">2</text>
<text x="66" y="149.5">SW_STATE2</text>
<text x="114.2" y="148.3">1</text>
<text x="120.7" y="149.5">LED_SIGNAL1</text>
<text x="171.4" y="145.8">1</text>
<text x="171.4" y="148.3">2</text>
<text x="178.8" y="146.1" transform="rotate(-90 178.8 146.1)">1</text>
<text x="180.2" y="144.4">RV_OFFBOARD_10k</text>
<text x="181.5" y="148.3">2</text>
<text x="185.9" y="149.5">RV_SPEED</text>
<text x="242.6" y="146.9">1</text>
<text x="242.6" y="144.4">C11</text>
<text x="245" y="146.9">uF</text>
<text x="17.4" y="150.8">SW_STATE_SEQ</text>
<text x="59.6" y="152.1">3</text>
<text x="66" y="152">Screw_Terminal_01x03</text>
<text x="96.1" y="152.1">D_SIGNAL_PWR</text>
<text x="114.2" y="150.9">2</text>
<text x="120.7" y="152">Screw_Terminal_01x02</text>
<text x="171.4" y="150.9">3</text>
<text x="178.8" y="152.5" transform="rotate(-90 178.8 152.5)">3</text>
<text x="151.8" y="156.1">Screw_Terminal_01x03</text>
<text x="163.3" y="158.3">RV_SPEED1</text>
<text x="236.2" y="157.1">AGND</text>
<text x="176.5" y="163.4">AGND</text>
<text x="28.6" y="170.5">Screw_Terminal_01x06</text>
<text x="35.5" y="173.1">MOTOR1</text>
<text x="41.8" y="175">1</text>
<text x="41.8" y="177.5">2</text>
<text x="51" y="178.8">MOTOR-</text>
<text x="51" y="176.2">MOTOR+</text>
<text x="119.8" y="178.8">UART_TX</text>
<text x="140.9" y="177.5">1</text>
<text x="41.8" y="180.1">3</text>
<text x="41.8" y="182.6">4</text>
<text x="41.8" y="185.2">5</text>
<text x="53.3" y="183.7">AGND</text>
<text x="118.5" y="181.3">UART_RX</text>
<text x="129.3" y="183.7">GND</text>
<text x="140.9" y="180.1">2</text>
<text x="140.9" y="182.6">3</text>
<text x="140.9" y="185.2">4</text>
<text x="147.3" y="182.5">Communication1</text>
<text x="147.3" y="185">Screw_Terminal_01x05</text>
<text x="41.8" y="187.7">6</text>
<text x="53.3" y="186.3">+12V</text>
<text x="119" y="186.4">I2C_SDA</text>
<text x="119.1" y="188.9">I2C_SCL</text>
<text x="140.9" y="187.7">5</text>
<text x="49.5" y="192.6">R10</text>
<text x="49.5" y="195.2">100k</text>
<text x="126" y="195.2">10k</text>
<text x="126.2" y="192.6">R14</text>
<text x="139.7" y="192.6">R13</text>
<text x="140.2" y="195.2">10k</text>
<text x="49.5" y="202.8">R11</text>
<text x="57.6" y="199.1">MOTOR_FB</text>
<text x="116" y="199">+3.3V</text>
<text x="49.5" y="205.3">36k</text>
<text x="177.7" y="209.1">+12V</text>
<text x="44.4" y="212.7">AGND</text>
<text x="115.7" y="214.2">ULN2004A</text>
<text x="119.3" y="211.7">U4</text>
<text x="123.5" y="219.3">COM</text>
<text x="128.8" y="218.2">9</text>
<text x="145.7" y="221.9">D_LEFT_PWR</text>
<text x="164.8" y="221.6">LED_OFFBOARD</text>
<text x="43.1" y="225.7">MASTER/SLAVE1</text>
<text x="92.8" y="224.5">LED_LEFT_SW</text>
<text x="111.1" y="223.3">1</text>
<text x="111.1" y="225.8">2</text>
<text x="113.5" y="224.4">I1</text>
<text x="113.5" y="226.9">I2</text>
<text x="125" y="226.9">O2</text>
<text x="125" y="224.4">O1</text>
<text x="128.2" y="225.8">15</text>
<text x="128.2" y="223.3">16</text>
<text x="134.9" y="226.9">470R</text>
<text x="135.8" y="222.1">R7</text>
<text x="168" y="227.9">D-LEFT1</text>
<text x="32.7" y="232">GND</text>
<text x="43.4" y="228.2">Jumper_2_Open</text>
<text x="61.4" y="232.1">M/S</text>
<text x="91.6" y="232.1">LED_RIGHT_SW</text>
<text x="111.1" y="228.3">3</text>
<text x="111.1" y="230.9">4</text>
<text x="111.1" y="233.4">5</text>
<text x="113.5" y="229.5">I3</text>
<text x="113.5" y="232">I4</text>
<text x="125" y="232">O4</text>
<text x="125" y="229.5">O3</text>
<text x="128.2" y="233.4">12</text>
<text x="128.2" y="230.9">13</text>
<text x="128.2" y="228.3">14</text>
<text x="135.8" y="229.7">R8</text>
<text x="144.5" y="229.6">D_RIGHT_PWR</text>
<text x="165.3" y="230">LED_OFFBOARD</text>
<text x="94.1" y="239.7">LED_SIGNAL</text>
<text x="111.1" y="236">6</text>
<text x="111.1" y="238.5">7</text>
<text x="113.5" y="234.5">I5</text>
<text x="113.5" y="237.1">I6</text>
<text x="113.5" y="239.6">I7</text>
<text x="125" y="239.6">O7</text>
<text x="125" y="237.1">O6</text>
<text x="125" y="234.5">O5</text>
<text x="128.2" y="238.5">10</text>
<text x="128.2" y="236">11</text>
<text x="134.9" y="234.5">470R</text>
<text x="135.8" y="237.3">R9</text>
<text x="143.4" y="237.2">D_SIGNAL_PWR</text>
<text x="165.5" y="237.3">LED_OFFBOARD</text>
<text x="167.9" y="235.1">D-RIGHT1</text>
<text x="120.4" y="243.3" transform="rotate(-90 120.4 243.3)">8</text>
<text x="121.5" y="240.8" transform="rotate(-90 121.5 240.8)">GND</text>
<text x="134.9" y="242.2">470R</text>
<text x="167.3" y="242.9">D-SIGNAL1</text>
<text x="118.6" y="249.8">GND</text>
</g>
<g font-size="1.4">
<text x="59.6" y="32.5">DVDD</text>
<text x="60.6" y="35">VCP</text>
<text x="66.2" y="34">21</text>
<text x="66.7" y="31.5">1</text>
<text x="60.4" y="40.1">CPH</text>
<text x="61.5" y="37.6">VM</text>
<text x="66.2" y="36.6">13</text>
<text x="66.2" y="39.1">22</text>
<text x="66.2" y="41.7">23</text>
<text x="36.2" y="44.2">7</text>
<text x="36.2" y="46.7">8</text>
<text x="40.4" y="45.2">EN/IN1</text>
<text x="40.4" y="47.7">PH/IN2</text>
<text x="60.6" y="42.6">CPL</text>
<text x="35.7" y="51.8">11</text>
<text x="40.4" y="52.8">NSLEEP</text>
<text x="59.6" y="52.8">OUT1</text>
<text x="66.2" y="51.8">18</text>
<text x="67" y="51.8">9</text>
<text x="36.2" y="59.4">6</text>
<text x="36.2" y="54.4">9</text>
<text x="40.4" y="55.3">DISABLE</text>
<text x="59.6" y="55.3">OUT2</text>
<text x="60.5" y="57.9">SRC</text>
<text x="66.2" y="54.4">14</text>
<text x="66.2" y="56.9">16</text>
<text x="67" y="54.4">5</text>
<text x="67" y="56.9">7</text>
<text x="36.2" y="62">4</text>
<text x="40.4" y="63">SR</text>
<text x="40.4" y="60.4">NOL</text>
<text x="58" y="63">NFAULT</text>
<text x="66.7" y="62">2</text>
<text x="36.2" y="67.1">3</text>
<text x="36.2" y="69.6">5</text>
<text x="40.4" y="68">MODE</text>
<text x="40.4" y="70.6">NITRIP</text>
<text x="57.5" y="68">IPROPI1</text>
<text x="57.5" y="70.6">IPROPI2</text>
<text x="66.2" y="67.1">10</text>
<text x="66.2" y="69.6">12</text>
<text x="60.6" y="75.7">EXP</text>
<text x="66.2" y="74.7">251</text>
<text x="66.2" y="77.2">24</text>
<text x="67.1" y="74.7">24</text>
<text x="67.1" y="74.7">7</text>
<text x="60.4" y="78.2">GND</text>
</g>
</svg>
